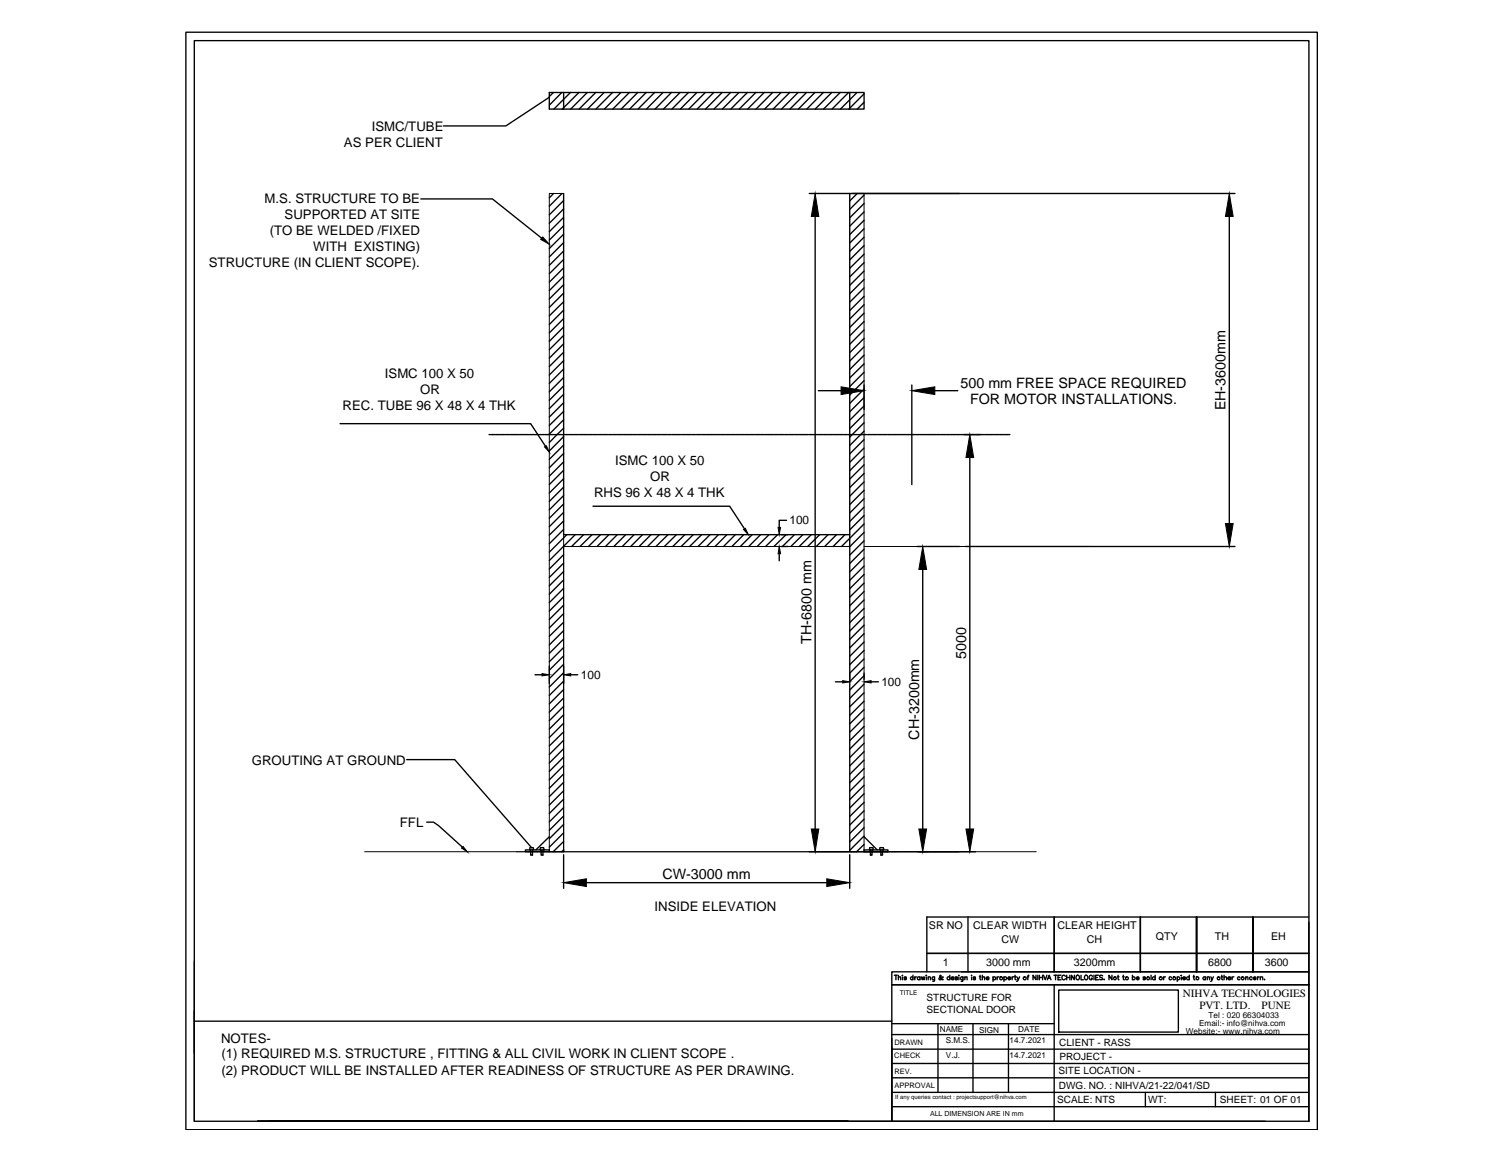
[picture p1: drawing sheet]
<svg xmlns="http://www.w3.org/2000/svg" width="279mm" height="216mm" viewBox="0 0 279 216" stroke-linecap="round" stroke-linejoin="round" font-family="sans-serif">
<!-- layer: at_Rect -->
<path d="M104.9 158.5v-56.8h53.3v56.8" fill="none" stroke="#000" stroke-width=".19"/>
<!-- layer: 0 -->
<path d="M104.9 158.5h53.3" fill="none" stroke="#a6a6a6" stroke-width=".19"/>
<g fill="none" stroke="#000" stroke-width=".25">
<path d="M34.6 6h210.6v204.3h-210.6zM36.2 7.6h207.4v201.1h-207.4zM102.2 17.2h58.6v3.1h-58.6zM102.2 18.1l-8 5.3h-11.6M103 17.2l-.8 .8M104.6 17.2l-2.4 2.4M104.9 17.2v3.1M106.2 17.2l-3.1 3.1M107.8 17.2l-3.1 3.1M109.3 17.2l-3.1 3.1M110.9 17.2l-3.1 3.1M112.5 17.2l-3.1 3.1"/>
<path d="M114 17.2l-3.1 3.1M115.6 17.2l-3.1 3.1M117.2 17.2l-3.1 3.1M118.7 17.2l-3.1 3.1M120.3 17.2l-3.1 3.1M121.8 17.2l-3 3.1M123.4 17.2l-3.1 3.1M125 17.2l-3.1 3.1M126.6 17.2l-3.1 3.1M128.2 17.2l-3.1 3.1M129.7 17.2l-3.1 3.1M131.3 17.2l-3.1 3.1"/>
<path d="M132.9 17.2l-3.1 3.1M134.4 17.2l-3.1 3.1M136 17.2l-3.1 3.1M137.6 17.2l-3.1 3.1M139.1 17.2l-3.1 3.1M140.7 17.2l-3.1 3.1M142.3 17.2l-3.1 3.1M143.8 17.2l-3.1 3.1M145.4 17.2l-3.1 3.1M147 17.2l-3.1 3.1M148.6 17.2l-3.1 3.1M150.1 17.2l-3.1 3.1"/>
<path d="M151.7 17.2l-3.1 3.1M153.3 17.2l-3.1 3.1M154.8 17.2l-3.1 3.1M156.4 17.2l-3.1 3.1M158 17.2l-3.1 3.1M158.2 17.2v3.1M159.5 17.2l-3.1 3.1M160.8 17.5l-2.8 2.8M160.8 19l-1.2 1.3M78.3 37h13.4l9.2 7.4M103.1 36l-.9 .8M104.6 36l-2.4 2.4"/>
<path d="M104.9 36v63.5h53.3v-63.5M104.9 37.3l-2.7 2.7M104.9 38.9l-2.7 2.7M150.6 36h79.3M159.6 36l-1.4 1.4M160.8 36.3l-2.6 2.7M160.8 37.9l-2.6 2.6M160.8 39.4l-2.6 2.7M104.9 40.5l-2.7 2.6M104.9 42l-2.7 2.7M104.9 43.6l-2.7 2.7M104.9 45.2l-2.7 2.6"/>
<path d="M104.9 46.7l-2.7 2.7M104.9 48.3l-2.7 2.7M104.9 49.9l-2.7 2.6M104.9 51.4l-2.7 2.7M104.9 53l-2.7 2.7M104.9 54.6l-2.7 2.6M104.9 56.2l-2.7 2.6M104.9 57.7l-2.7 2.7M104.9 59.3l-2.7 2.7M151.7 40.3v114M160.8 41l-2.6 2.7M160.8 42.6l-2.6 2.6"/>
<path d="M160.8 44.1l-2.6 2.7M160.8 45.7l-2.6 2.7M160.8 47.3l-2.6 2.6M160.8 48.9l-2.6 2.6M160.8 50.4l-2.6 2.7M160.8 52l-2.6 2.7M160.8 53.6l-2.6 2.6M160.8 55.1l-2.6 2.7M160.8 56.7l-2.6 2.7M160.8 58.3l-2.6 2.6M160.8 59.8l-2.6 2.7M228.8 40.3v57.1"/>
<path d="M63.3 78.9h35.5l2.7 4.1M104.9 79.7l-2.7 2.7M104.9 60.9l-2.7 2.6M104.9 62.4l-2.7 2.7M104.9 64l-2.7 2.7M104.9 65.6l-2.7 2.6M104.9 67.1l-2.7 2.7M104.9 68.7l-2.7 2.7M104.9 70.3l-2.7 2.6M104.9 71.8l-2.7 2.7M104.9 73.4l-2.7 2.7M104.9 75l-2.7 2.6"/>
<path d="M104.9 76.6l-2.7 2.6M104.9 78.1l-2.7 2.7M152.3 72.7h4.3M160.8 61.4l-2.6 2.7M160.8 63l-2.6 2.6M160.8 64.5l-2.6 2.7M160.8 66.1l-2.6 2.7M160.8 67.7l-2.6 2.6M160.8 69.3l-2.6 2.7M160.8 70.9l-2.6 2.6M160.8 72.4l-2.6 2.7M160.8 74l-2.6 2.7"/>
<path d="M160.8 75.6l-2.6 2.6M160.8 77.1l-2.6 2.7M160.8 78.7l-2.6 2.7M160.8 71.7v4.5M169.7 71.7v18.5M174 72.7h4.3M91 80.9h.1M91.2 80.9h1M92.3 80.9h.7M93.1 80.9h.9M94.1 80.9h.7M94.9 80.9h1.8"/>
<path d="M96.8 80.9h.7M97.6 80.9h1M98.7 80.9h.7M99.5 80.9h.9M100.5 80.9h.7M101.3 80.9h1.8M103.2 80.9h.7M104 80.9h1M104.9 81.3l-2.7 2.6M104.9 82.8l-2.7 2.7M104.9 84.4l-2.7 2.7M104.9 86l-2.7 2.6"/>
<path d="M104.9 87.5l-2.7 2.7M104.9 89.1l-2.7 2.7M104.9 90.7l-2.7 2.6M104.9 92.2l-2.7 2.7M104.9 93.8l-2.7 2.7M104.9 95.4l-2.7 2.6M104.9 97l-2.7 2.6M104.9 98.5l-2.7 2.7M105 80.9h.8M105.5 99.5l-3.3 3.3M105.8 80.9h1M106.9 80.9h.7"/>
<path d="M107.1 99.5l-4.9 4.8M107.7 80.9h1.8M108.6 99.5l-2.2 2.2M109.6 80.9h.7M110.2 99.5l-2.2 2.2M110.4 94.2h25.4l2.8 4.2M110.4 80.9h1M111.4 80.9h.8M111.8 99.5l-2.3 2.2M112.2 80.9h1M113.3 80.9h.7M113.3 99.5l-2.2 2.2"/>
<path d="M114.1 80.9h.7M114.9 99.5l-2.2 2.2M114.9 80.9h1M116 80.9h.7M116.5 99.5l-2.2 2.2M116.8 80.9h.9M117.8 80.9h.7M118 99.5l-2.2 2.2M118.6 80.9h1.8M119.6 99.5l-2.2 2.2M120.5 80.9h.7M121.2 99.5l-2.2 2.2"/>
<path d="M121.3 80.9h1M122.4 80.9h.7M122.7 99.5l-2.2 2.2M123.2 80.9h.9M124.2 80.9h.7M124.3 99.5l-2.2 2.2M125 80.9h1.8M125.9 99.5l-2.2 2.2M126.9 80.9h.7M127.5 99.5l-2.3 2.2M127.7 80.9h1M128.7 80.9h.8"/>
<path d="M129 99.5l-2.2 2.2M129.6 80.9h.9M130.6 99.5l-2.2 2.2M130.6 80.9h.7M131.4 80.9h1.8M132.2 99.5l-2.3 2.2M133.3 80.9h.7M133.7 99.5l-2.2 2.2M134.1 80.9h1M135.1 80.9h.8M135.3 99.5l-2.2 2.2M135.9 80.9h1"/>
<path d="M136.9 99.5l-2.2 2.2M137 80.9h.7M137.8 80.9h.7M138.4 99.5l-2.2 2.2M138.6 80.9h1M139.7 80.9h.7M140 99.5l-2.2 2.2M140.5 80.9h.9M141.5 80.9h.8M141.6 99.5l-2.2 2.2M142.3 80.9h1.8M143.1 99.5l-2.2 2.2"/>
<path d="M144.2 80.9h.7M144.8 99.5l-2.3 2.2M145 80.9h1M145.4 99.5h1.3M146.1 80.9h.7M146.3 99.5l-2.2 2.2M146.4 96.8h-1.4v1.4M146.9 80.9h.9M147.9 99.5l-2.3 2.2M147.9 80.9h.7M148.7 80.9h1.8M149.5 99.5l-2.3 2.2"/>
<path d="M150.6 80.9h.7M151 99.5l-2.2 2.2M151.4 80.9h1M152.5 80.9h.7M152.6 99.5l-2.3 2.2M153.3 80.9h.9M154.1 99.5l-2.2 2.2M154.3 80.9h.7M155.1 80.9h1.8M155.7 99.5l-2.2 2.2M157 80.9h.7M157.3 99.5l-2.2 2.2"/>
<path d="M157.8 80.9h1M158.2 99.5v2.2M158.8 80.9h.8M159.7 80.9h.9M160.7 80.9h.7M160.8 97.5l-4.2 4.2M160.8 80.2l-2.6 2.7M160.8 81.8l-2.6 2.7M160.8 83.4l-2.6 2.6M160.8 84.9l-2.6 2.7M160.8 86.5l-2.6 2.7M160.8 88.1l-2.6 2.6"/>
<path d="M160.8 89.7l-2.6 2.7M160.8 91.3l-2.6 2.6M160.8 92.8l-2.6 2.7M160.8 94.4l-2.6 2.7M160.8 96l-2.6 2.6M160.8 99.1l-2.6 2.7M161.5 80.9h.7M162.3 80.9h1M163.4 80.9h.7M164.2 80.9h1M165.2 80.9h.8M166 80.9h1.8"/>
<path d="M167.9 80.9h.7M168.7 80.9h1M169.8 80.9h.7M170.6 80.9h.9M171.6 80.9h.8M172.4 80.9h1.8M174.3 80.9h.7M175.1 80.9h1M176.2 80.9h.7M177 80.9h.9M178 80.9h.7M178.8 80.9h4.5"/>
<path d="M180.5 85.2v69.1M183.4 80.9h1.7M185.2 80.9h.7M186 80.9h1M187.1 80.9h.7M187.9 80.9h.1M104.9 103.2l-2.7 2.7M104.9 104.8l-2.7 2.7M104.9 106.4l-2.7 2.6M104.9 107.9l-2.7 2.7M104.9 109.5l-2.7 2.7M104.9 111.1l-2.7 2.6"/>
<path d="M104.9 112.6l-2.7 2.7M104.9 114.2l-2.7 2.7M104.9 115.8l-2.7 2.6M104.9 117.4l-2.7 2.6M104.9 118.9l-2.7 2.7M145 103.1v1.3M145.4 101.7h1.3M160.8 100.7l-2.6 2.6M160.8 102.2l-2.6 2.7M160.8 103.8l-2.6 2.7M160.8 105.4l-2.6 2.6M160.8 106.9l-2.6 2.7"/>
<path d="M160.8 108.5l-2.6 2.7M160.8 110.1l-2.6 2.7M160.8 111.7l-2.6 2.6M160.8 113.2l-2.6 2.7M160.8 114.8l-2.6 2.7M160.8 116.4l-2.6 2.6M160.8 117.9l-2.6 2.7M160.8 119.5l-2.6 2.7M170.7 101.7h7.9M171.8 106v48.3M179.7 101.7h50.2M99.6 125.6h1.3"/>
<path d="M102.2 124v3.2M104.9 124v3.2M104.9 120.5l-2.7 2.7M104.9 122.1l-2.7 2.6M104.9 123.6l-2.7 2.7M104.9 125.2l-2.7 2.7M104.9 126.8l-2.7 2.6M104.9 128.3l-2.7 2.7M104.9 129.9l-2.7 2.7M104.9 131.5l-2.7 2.6M104.9 133l-2.7 2.7M104.9 134.6l-2.7 2.7"/>
<path d="M104.9 136.2l-2.7 2.6M104.9 137.8l-2.7 2.6M104.9 139.3l-2.7 2.7M106.2 125.6h1.3M155.5 126.9h1.4M160.8 122.6l-2.6 2.7v1.1M160.8 121.1l-2.6 2.6M160.8 124.2l-2.6 2.7M160.8 125.8l-2.6 2.6M160.8 127.3l-2.6 2.7M160.8 128.9l-2.6 2.7M160.8 130.5l-2.6 2.7"/>
<path d="M160.8 132.1l-2.6 2.6M160.8 133.6l-2.6 2.7M160.8 135.2l-2.6 2.7M160.8 136.8l-2.6 2.6M160.8 138.3l-2.6 2.7M160.8 139.9l-2.6 2.7M160.8 125.3v1.1M162.2 126.9h1.3M75.7 141.4h8.9l14.3 16.4M79.4 153h1.3l1 .7 4.4 4M98.6 157.8h.7v.4h-.2v1h-.3v-1h-.2zM100.6 157.8h.6v.4h-.1v1h-.4v-1h-.1z"/>
<path d="M102.2 158.5v-.3h-4.4v.3h7.1v-.3l-.4 .3M102.2 155.7l-2.4 2.5M104.9 159.1v6.2M104.9 140.9l-2.7 2.7M104.9 142.5l-2.7 2.6M104.9 144l-2.7 2.7M104.9 145.6l-2.7 2.7M104.9 147.2l-2.7 2.6M104.9 148.7l-2.7 2.7M104.9 150.3l-2.7 2.7M104.9 151.9l-2.7 2.6M104.9 153.4l-2.7 2.7"/>
<path d="M104.9 155l-2.7 2.7M104.9 156.6l-1.9 1.9M150.6 158.5h31M158.2 159.1v6.2M160.8 158.2h4.5v.3h-4.5zM160.8 141.5l-2.6 2.6M160.8 143l-2.6 2.7M160.8 144.6l-2.6 2.7M160.8 146.2l-2.6 2.6M160.8 147.7l-2.6 2.7M160.8 149.3l-2.6 2.7M160.8 150.9l-2.6 2.7"/>
<path d="M160.8 152.5l-2.6 2.6M160.8 154l-2.6 2.7M160.8 155.6l-2.6 2.7M160.8 157.2l-1.4 1.3M160.8 155.7l2.5 2.5M161.9 157.8h.6v.4h-.2v1h-.3v-1h-.1zM163.8 157.8h.7v.4h-.2v1h-.3v-1h-.2zM36.2 178.9v29.8M109.1 164.3h44.8M172.5 177.4h71.1M180.2 170.7v10.2M196.2 170.7v10.2"/>
<path d="M233.2 170.7v10.2zM233.2 170.7v10.2M243.6 171.6v9.3h-64.6M243.6 170.7h-71.1v10.2M36.2 190.1h129.8M166 197.9h77.6M166 195.3h77.6M166 192.6h77.6M166 190.5h30.2M166.5 181.5h.5M166.8 181.5v.9M167.2 182l.2-.2h.3v.6"/>
<path d="M167.2 181.5v.9M168 181.6h.1M168 181.8v.6M168.7 181.9l-.4-.1v.2l.4 .2-.2 .2-.2-.2M169.9 181.9a.26 .26 0 0 0-.3 0 .26 .26 0 0 0 0 .4 .26 .26 0 0 0 .3-.1M169.9 181.5v.9M170.3 181.8v.6M170.6 181.8l-.3 .3M171.3 181.9a.28 .28 0 0 0-.5 0 .28 .28 0 0 0 0 .4 .28 .28 0 0 0 .5-.1M171.3 181.8v.6M171.5 181.8l.2 .6 .1-.6 .2 .6 .1-.6M172.4 181.6h.1"/>
<path d="M172.4 181.8v.6M172.8 182l.1-.2h.3v.6M172.8 181.8v.6M174 181.8l-.1 .8h-.3M174 181.9a.26 .26 0 0 0-.4 0 .26 .26 0 0 0 0 .4 .26 .26 0 0 0 .4-.1M174.6 190.5v12.8M175.6 181.9l-.1-.1a.51 .51 0 0 1-.7 .5v-.2l.4-.4-.1-.2-.2 .1 .2 .4 .3 .3h.2M176.8 181.9a.28 .28 0 0 0-.4 0 .28 .28 0 0 0 0 .4 .28 .28 0 0 0 .4-.1M176.8 181.5v.9M177.1 182.1h.5a.29 .29 0 0 0-.5-.2 .29 .29 0 0 0 0 .5 .29 .29 0 0 0 .5-.2M178.2 181.9l-.4-.1v.2l.3 .1 .1 .1-.1 .2-.3-.2M178.4 181.6h.1"/>
<path d="M178.5 181.8v.6M179.3 181.8l-.1 .8h-.3M179.3 181.9a.26 .26 0 0 0-.4 0 .26 .26 0 0 0 0 .4 .26 .26 0 0 0 .4-.1M179.6 182l.2-.2h.2v.6M179.6 181.8v.6M180.8 181.6h.1M180.9 181.8v.6M181.1 190.5v12.8M181.6 181.9l-.4-.1v.2l.4 .2-.2 .2-.2-.2M182.3 181.8h.3M182.4 181.5v.7l.2 .2M182.9 182l.2-.2h.2v.6"/>
<path d="M182.9 181.5v.9M183.6 182.1h.5a.29 .29 0 0 0-.5-.2 .29 .29 0 0 0 0 .5 .29 .29 0 0 0 .5-.2M184.8 181.9a.26 .26 0 0 1 .4 0 .26 .26 0 0 1 0 .4 .26 .26 0 0 1-.4-.1M184.8 181.8v.9M185.6 181.8v.6M185.9 181.8h-.2l-.1 .3M186.9 181.9a.28 .28 0 0 1 .4 0 .28 .28 0 0 1 0 .4 .28 .28 0 0 1-.4-.1M186.9 181.8v.9M187.6 182.1h.5a.23 .23 0 0 0-.2-.3 .23 .23 0 0 0-.3 .3l.2 .3 .3-.2M187.7 190.5v12.8M188.4 181.8v.6M188.7 181.8h-.2l-.1 .3"/>
<path d="M188.8 181.8h.3M188.9 181.5v.7l.3 .2M189.3 181.8l.2 .6 .3-.6M189.5 182.4l-.3 .3M191.2 181.8h.3M191.5 181.5l-.2 .2v.7M192.8 181.5v.9l-.5-.9v.9M193.2 181.5v.9M193.5 181.5v.9M193.5 181.9h.6M194.1 181.5v.9M194.2 181.5l.4 .9 .3-.9"/>
<path d="M195 182.4l.3-.9 .3 .9M195.1 182.1h.4M196.2 181.5h.6M196.2 183.3h-30.2v25.4M196.5 181.5v.9M196.9 181.9h.4M197.1 184.3h22.2v7.8h-22.2zM197.5 181.5h-.6v.9h.6M198.3 181.7a.33 .33 0 0 0-.4-.2 .33 .33 0 0 0-.2 .3v.3a.33 .33 0 0 0 .3 .3 .33 .33 0 0 0 .3-.3M198.6 181.9h.6M198.6 181.5v.9M199.2 181.5v.9"/>
<path d="M200 181.5v.9l-.6-.9v.9M200.4 181.6h.1a.38 .38 0 0 1 .5 .4 .38 .38 0 0 1-.6 .2zM201.2 181.5v.9h.5M201.9 181.6h.1a.38 .38 0 0 1 .5 .4 .38 .38 0 0 1-.6 .2zM203.3 181.7a.3 .3 0 0 0-.3-.2 .3 .3 0 0 0-.3 .3v.3a.3 .3 0 0 0 .3 .3 .3 .3 0 0 0 .3-.3h-.2M203.6 181.5v.9M203.9 181.9h.4M204.5 181.5h-.6v.9h.6M205.2 181.6h-.5v.2l.5 .2v.2l-.2 .2-.3-.2M205.5 182.3h.1M207 181.5v.9l-.6-.9v.9M208 181.8h.3"/>
<path d="M208.1 181.5v.7l.2 .2M209 181.8h.3M209.1 181.5v.7l.2 .2M210.8 181.9a.28 .28 0 0 1 .4 0 .28 .28 0 0 1 0 .4 .28 .28 0 0 1-.4-.1M210.8 181.5v.9M211.6 182.1h.4a.27 .27 0 0 0-.3-.2 .27 .27 0 0 0-.2 .4 .27 .27 0 0 0 .4 0l.1-.1M212.3 180.9v-10.2v10.2M213.2 181.9l-.4-.1v.2l.4 .2-.2 .2-.2-.2M214.3 181.5v.9M215 181.9a.28 .28 0 0 0-.4 0 .28 .28 0 0 0 0 .4 .28 .28 0 0 0 .4-.1M215 181.5v.9M216.6 181.8v.6"/>
<path d="M216.9 181.8h-.2l-.1 .3M218.1 181.9a.26 .26 0 0 0-.4 0 .26 .26 0 0 0 0 .4 .26 .26 0 0 0 .4-.1M219.1 181.9a.26 .26 0 0 1 .4 0 .26 .26 0 0 1 0 .4 .26 .26 0 0 1-.4-.1M219.1 181.8v.9M219.9 181.6h.1M219.9 181.8v.6M220.1 182.1h.6a.29 .29 0 0 0-.5-.2 .29 .29 0 0 0 0 .5 .29 .29 0 0 0 .5-.2M221.4 181.9a.28 .28 0 0 0-.4 0 .28 .28 0 0 0 0 .4 .28 .28 0 0 0 .4-.1M221.4 181.5v.9M222.1 181.8h.3M222.2 181.5v.7l.2 .2M222.7 180.9v-10.2v10.2"/>
<path d="M224.4 181.9a.26 .26 0 0 0-.4 0 .26 .26 0 0 0 0 .4 .26 .26 0 0 0 .4-.1M224.4 181.8v.6M224.7 182l.2-.2h.2v.6M224.7 181.8v.6M225.4 181.8l.2 .6 .3-.6M225.6 182.4l-.2 .3M227.3 181.8h.3M227.4 181.5v.7l.2 .2M227.9 182l.2-.2h.2v.6M227.9 181.5v.9M228.6 182.1h.5a.29 .29 0 0 0-.5-.2 .29 .29 0 0 0 0 .5 .29 .29 0 0 0 .5-.2M229.3 181.8v.6"/>
<path d="M229.7 181.8h-.2l-.2 .3M230.8 181.9a.26 .26 0 0 0-.4 0 .26 .26 0 0 0 0 .4 .26 .26 0 0 0 .4-.1M231.9 182l.1-.2h.3v.6M231.9 181.8v.6M233.1 181.9a.26 .26 0 0 0-.4 0 .26 .26 0 0 0 0 .4 .26 .26 0 0 0 .4-.1M233.3 182.1h.5a.23 .23 0 0 0-.3-.3 .23 .23 0 0 0-.2 .3l.2 .3 .3-.2M234.1 181.8v.6M234.4 181.8l-.3 .3M234.6 182l.2-.2h.2v.6M234.6 181.8v.6M235.4 182.3h.1M54.6 208.7h180.9"/>
<path d="M137.7 208.7h-89.8h89.8M157.9 208.7h-107.8h107.8M166 200.6h77.6M166 203.3h77.6M166 206h77.6M196.2 208.7v-25.4h47.4h-77.6v-2.4h77.6v27.8M213.2 203.3v2.7M226.2 203.3v2.7"/>
<circle cx="186.3" cy="182.1" r=".28"/>
<circle cx="190.7" cy="182.1" r=".28"/>
<circle cx="207.5" cy="182.1" r=".27"/>
<circle cx="209.8" cy="182.1" r=".28"/>
<circle cx="213.7" cy="182.1" r=".27"/>
<circle cx="216.1" cy="182.1" r=".28"/>
<circle cx="218.6" cy="182.1" r=".27"/>
<circle cx="222.9" cy="182.1" r=".27"/>
<circle cx="226.8" cy="182.1" r=".27"/>
<circle cx="231.3" cy="182.1" r=".27"/>
</g>
<g fill="#000" stroke="#000" stroke-width=".19">
<path d="M101 44.1l1.2 1.4-1.6-.9zM151.7 36l.7 4.3h-1.4zM228.8 36l.7 4.3h-1.4zM156.6 72l4.2 .7-4.2 .7zM169.7 72.7l4.3-.7v1.4zM101.4 83.2l.3-.2 .5 1.1zM138.4 98.5l.3-.2 .6 1.2zM144.8 98.2h.5l-.3 1.3zM180.5 80.9l.7 4.3h-1.4zM228.1 97.4h1.4l-.7 4.3zM145 101.7l.3 1.4h-.5zM171.8 101.7l.7 4.3h-1.5z"/>
<path d="M100.9 125.4l1.3 .2-1.3 .2zM104.9 125.6l1.3-.2v.4zM156.9 126.7l1.3 .2-1.3 .2zM160.8 126.9l1.4-.2v.4zM86.2 157.6l.8 1-1.1-.8zM151 154.3h1.4l-.7 4.2zM171 154.3h1.5l-.7 4.2zM179.8 154.3h1.4l-.7 4.2zM104.9 164.3l4.2-.7v1.4zM153.9 163.6l4.3 .7-4.3 .7z"/>
</g>
<path d="M104.9 36h-2.7v122.2M158.2 36h2.6v122.5M104.9 99.5v59M158.2 101.7v56.8M160.8 101.7h42.4M67.9 158.5h125" fill="none" stroke="#000" stroke-width=".19"/>
<!-- layer: at_Entity -->
<path d="M96.1 158.5h71" fill="none" stroke="#595959" stroke-width=".19"/>
<g font-size="2.7">
<text x="178.8" y="72.1">500 mm FREE SPACE REQUIRED</text>
<text x="180.6" y="75.2">FOR MOTOR INSTALLATIONS.</text>
<text x="228.1" y="76.4" transform="rotate(-90 228.1 76.4)">EH-3600mm</text>
<text x="151.1" y="119.8" transform="rotate(-90 151.1 119.8)">TH-6800 mm</text>
<text x="179.8" y="122.7" transform="rotate(-90 179.8 122.7)">5000</text>
<text x="171.1" y="137.7" transform="rotate(-90 171.1 137.7)">CH-3200mm</text>
<text x="123.3" y="163.6">CW-3000 mm</text>
</g>
<g font-size="2.5">
<text x="64" y="27.3">AS PER CLIENT</text>
<text x="69.2" y="24.4">ISMC/TUBE</text>
<text x="49.2" y="37.7">M.S. STRUCTURE TO BE</text>
<text x="53" y="40.7">SUPPORTED AT SITE</text>
<text x="50.2" y="43.7">(TO BE WELDED /FIXED</text>
<text x="58.3" y="46.7">WITH EXISTING)</text>
<text x="38.9" y="49.6">STRUCTURE (IN CLIENT SCOPE).</text>
<text x="71.6" y="70.3">ISMC 100 X 50</text>
<text x="63.8" y="76.4">REC. TUBE 96 X 48 X 4 THK</text>
<text x="78.2" y="73.3">OR</text>
<text x="114.5" y="86.6">ISMC 100 X 50</text>
<text x="121" y="89.6">OR</text>
<text x="110.6" y="92.6">RHS 96 X 48 X 4 THK</text>
<text x="46.9" y="142.3">GROUTING AT GROUND</text>
<text x="74.4" y="153.9">FFL</text>
<text x="121.8" y="169.6">INSIDE ELEVATION</text>
<text x="41.2" y="194">NOTES-</text>
<text x="41.2" y="197">(1) REQUIRED M.S. STRUCTURE , FITTING &amp; ALL CIVIL WORK IN CLIENT SCOPE .</text>
<text x="41.2" y="200">(2) PRODUCT WILL BE INSTALLED AFTER READINESS OF STRUCTURE AS PER DRAWING.</text>
</g>
<g font-size="2.2">
<text x="147" y="97.6">100</text>
<text x="108.1" y="126.4">100</text>
<text x="164.1" y="127.7">100</text>
</g>
<g font-size="2.1">
<text x="220.1" y="185.5">NIHVA TECHNOLOGIES</text>
<text x="223.3" y="187.8">PVT. LTD.</text>
<text x="234.8" y="187.8">PUNE</text>
</g>
<g font-size="2">
<text x="172.9" y="172.9">SR NO</text>
<text x="181.2" y="172.9">CLEAR WIDTH</text>
<text x="196.9" y="172.9">CLEAR HEIGHT</text>
<text x="175.5" y="179.7">1</text>
<text x="183.6" y="179.7">3000 mm</text>
<text x="186.4" y="175.5">CW</text>
<text x="199.9" y="179.7">3200mm</text>
<text x="202.3" y="175.5">CH</text>
<text x="215.2" y="175">QTY</text>
<text x="224.9" y="179.7">6800</text>
<text x="226.2" y="175">TH</text>
<text x="235.4" y="179.7">3600</text>
<text x="236.6" y="175">EH</text>
</g>
<g font-size="1.9">
<text x="172.5" y="186.3">STRUCTURE FOR</text>
<text x="172.5" y="188.6">SECTIONAL DOOR</text>
<text x="197.2" y="194.6">CLIENT - RASS</text>
<text x="197.2" y="197.3">PROJECT -</text>
<text x="197" y="199.9">SITE LOCATION -</text>
<text x="197.1" y="202.6">DWG. NO. : NIHVA/21-22/041/SD</text>
<text x="196.8" y="205.3">SCALE: NTS</text>
<text x="213.7" y="205.3">WT:</text>
<text x="227.1" y="205.3">SHEET: 01 OF 01</text>
</g>
<g font-size="1.5">
<text x="223.2" y="190.9">Email:- info@nihva.com</text>
<text x="225" y="189.4">Tel : 020 66304033</text>
<text x="174.9" y="192.1">NAME</text>
<text x="176" y="194.2">S.M.S.</text>
<text x="176.1" y="196.8">V.J.</text>
<text x="182.3" y="192.2">SIGN</text>
<text x="187.9" y="194.2">14.7.2021</text>
<text x="187.9" y="196.9">14.7.2021</text>
<text x="189.5" y="192.1">DATE</text>
<text x="220.7" y="192.4">Website:- www.nihva.com</text>
</g>
<g font-size="1.4">
<text x="166.5" y="196.9">CHECK</text>
<text x="166.5" y="194.5">DRAWN</text>
<text x="166.5" y="199.8">REV.</text>
<text x="166.5" y="202.6">APPROVAL</text>
</g>
<text font-size="1.3" x="173.1" y="207.8">ALL DIMENSION ARE IN mm</text>
<text font-size="1.2" x="167.5" y="185.2">TITLE</text>
<text font-size="1.1" x="166.6" y="204.5">If any queries contact : projectsupport@nihva.com</text>
</svg>
